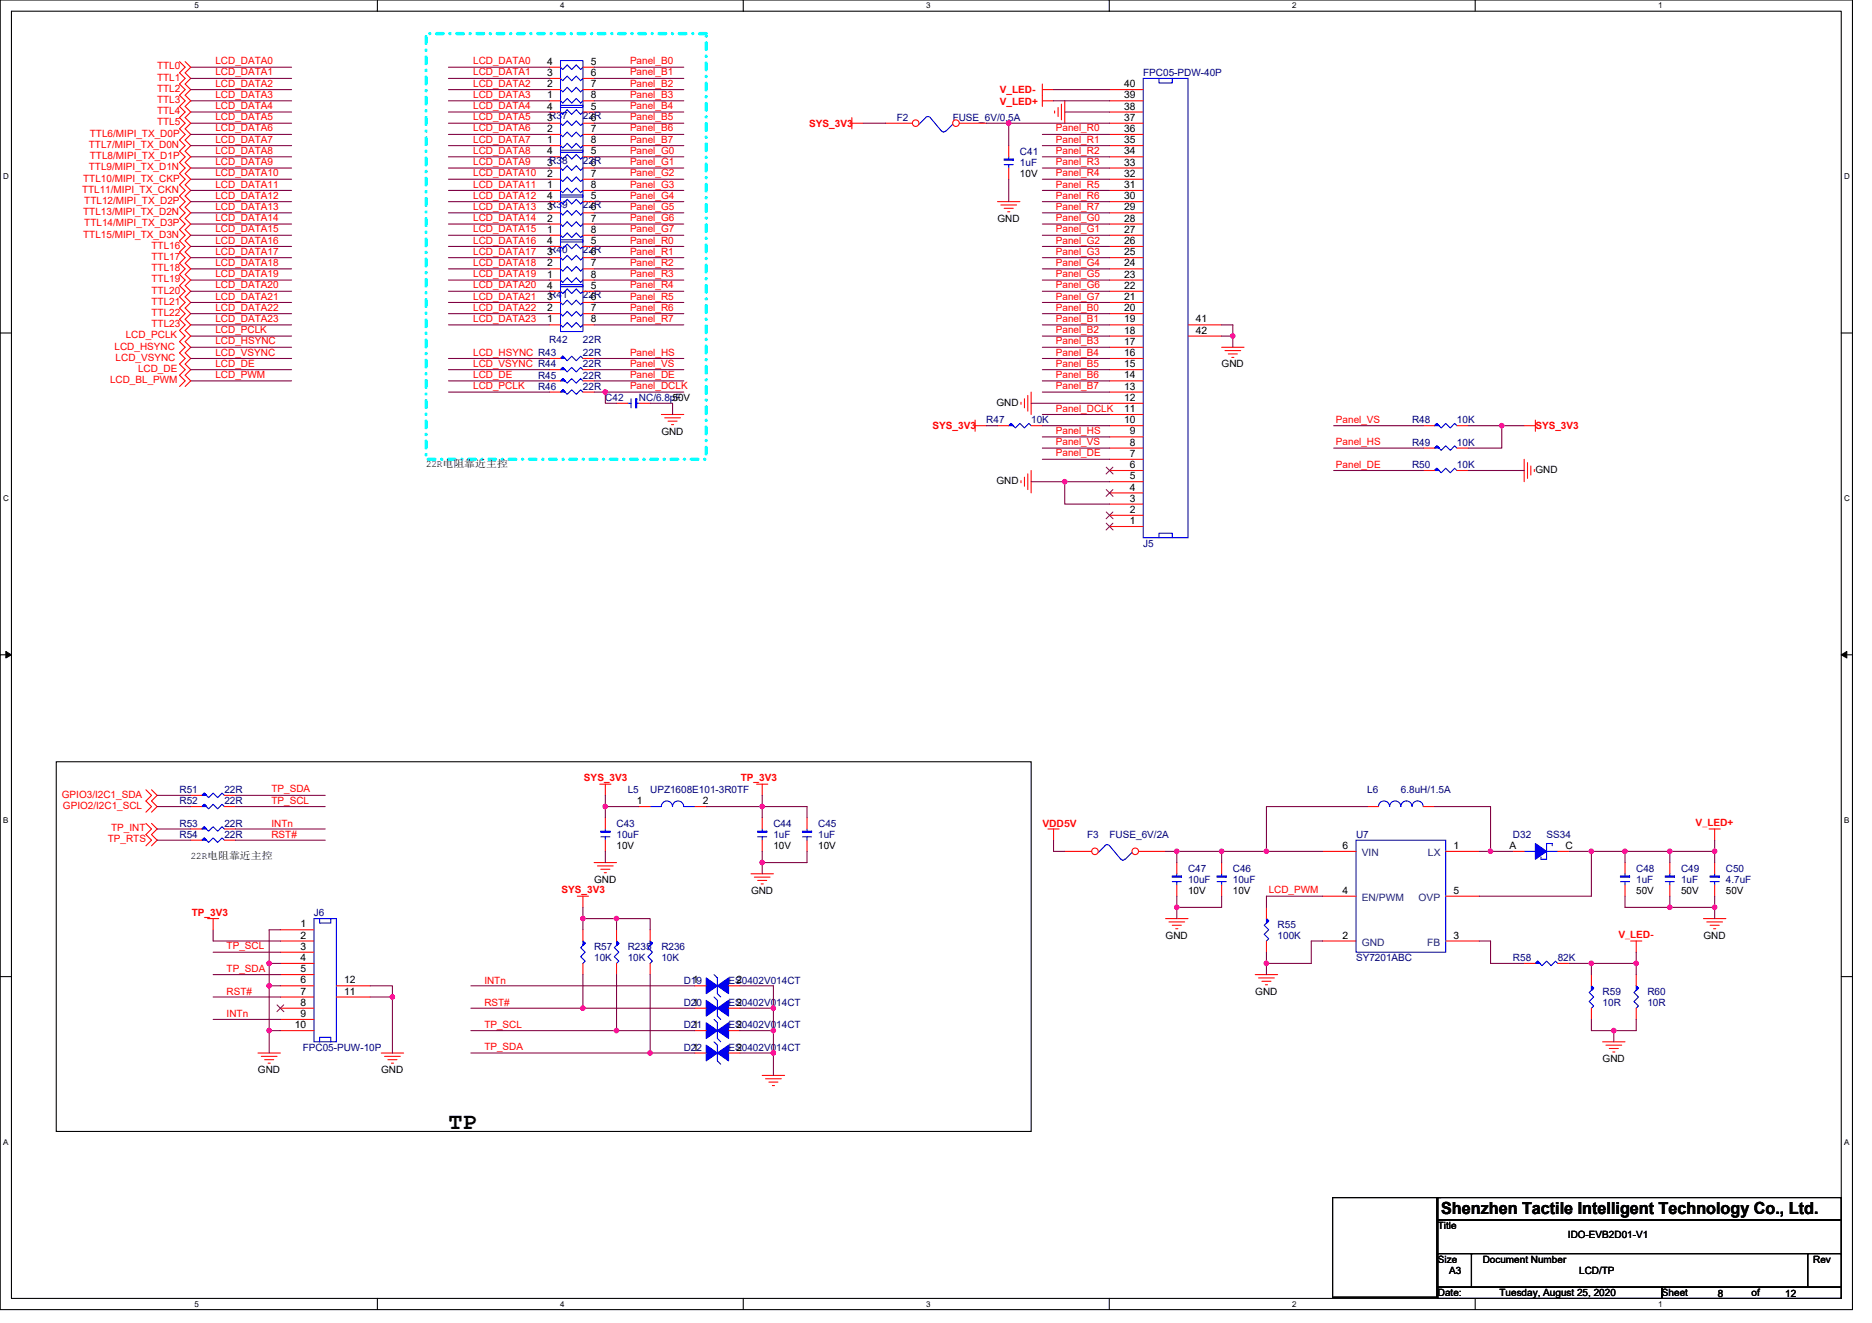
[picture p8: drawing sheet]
<svg xmlns="http://www.w3.org/2000/svg" width="297mm" height="210mm" viewBox="0 0 297 210" stroke-linecap="round" stroke-linejoin="round" font-family="sans-serif">
<path d="M0 0h293.9v207.9h-293.9zM1.8 1.8h290.4v204.3h-290.4z" fill="none" stroke="#000" stroke-width=".17"/>
<g fill="#fff">
<path d="M30.8 .2h.7v1.4h-.7z"/>
<path d="M30.8 206.3h.7v1.4h-.7z"/>
</g>
<path d="M59.9 0v1.8M59.9 206.1v1.8" fill="none" stroke="#000" stroke-width=".17"/>
<g fill="#fff">
<path d="M88.9 .2h.7v1.4h-.7z"/>
<path d="M88.9 206.3h.7v1.4h-.7z"/>
</g>
<path d="M117.9 0v1.8M117.9 206.1v1.8" fill="none" stroke="#000" stroke-width=".17"/>
<g fill="#fff">
<path d="M147 .2h.7v1.4h-.7z"/>
<path d="M147 206.3h.7v1.4h-.7z"/>
</g>
<path d="M176 0v1.8M176 206.1v1.8" fill="none" stroke="#000" stroke-width=".17"/>
<g fill="#fff">
<path d="M205 .2h.7v1.4h-.7z"/>
<path d="M205 206.3h.7v1.4h-.7z"/>
</g>
<path d="M234.1 0v1.8M234.1 206.1v1.8" fill="none" stroke="#000" stroke-width=".17"/>
<g fill="#fff">
<path d="M263.1 .2h.7v1.4h-.7z"/>
<path d="M263.1 206.3h.7v1.4h-.7z"/>
<path d="M.5 27.3h.9v1.4h-.9z"/>
<path d="M292.6 27.3h.9v1.4h-.9z"/>
<path d="M.5 78.4h.9v1.4h-.9z"/>
<path d="M292.6 78.4h.9v1.4h-.9z"/>
</g>
<path d="M0 52.9h1.8M292.2 52.9h1.7" fill="none" stroke="#000" stroke-width=".17"/>
<g fill="#fff">
<path d="M.5 129.5h.8v1.4h-.8z"/>
<path d="M292.6 129.5h.9v1.4h-.9z"/>
</g>
<path d="M0 103.9h1.8M292.2 103.9h1.7" fill="none" stroke="#000" stroke-width=".17"/>
<path d="M.9 103.4l.9 .5-.9 .5zM292.2 103.9l.8-.5v1z" fill="#000" stroke="#000" stroke-width=".16"/>
<g fill="#fff">
<path d="M.5 180.5h.8v1.4h-.8z"/>
<path d="M292.6 180.5h.9v1.4h-.9z"/>
</g>
<path d="M8.9 120.9h154.7v58.7h-154.7zM0 155h1.8M292.2 155h1.7M211.5 190.1h16.5v15.8h-16.5zM228.2 190.1h64v3.5h-64zM228.2 193.6h64v5.4h-64zM228.2 199h5.3v5.3h-5.3zM228.2 190.1h.5M233.5 199h53.3v5.3h-53.3zM286.8 199h5.4v5.3h-5.4zM228.2 204.3h35.5v1.8h-35.5zM263.7 204.3h28.5v1.8h-28.5z" fill="none" stroke="#000" stroke-width=".17"/>
<path d="M67.6 5.3h44.5v67.6h-44.5z" fill="none" stroke="#0ff" stroke-width=".53" stroke-dasharray="1.1 1.1 0 1.1"/>
<g fill="none" stroke="#f00" stroke-width=".17">
<path d="M28.5 9.8l.9 .9-.9 .9 .9 .8-.9 .9 .9 .9-.9 .9 .9 .9-.9 .9 .9 .9-.9 .9 .9 .9-.9 .8 .9 .9-.9 .9 .9 .9-.9 .9 .9 .9-.9 .9 .9 .9-.9 .9 .9 .8-.9 .9 .9 .9-.9 .9 .9 .9-.9 .9 .9 .9-.9 .9 .9 .9-.9 .8 .9 .9-.9 .9 .9 .9-.9 .9 .9 .9-.9 .9 .9 .9-.9 .9 .9 .8-.9 .9 .9 .9-.9 .9 .9 .9-.9 .9 .9 .9-.9 .9 .9 .9-.9 .9 .9 .8-.9 .9 .9 .9-.9 .9 .9 .9-.9 .9 .9 .9-.9 .9 .9 .9-.9 .8M29.4 9.8l.9 .9-.9 .9 .9 .8-.9 .9 .9 .9-.9 .9 .9 .9-.9 .9 .9 .9-.9 .9 .9 .9-.9 .8 .9 .9-.9 .9 .9 .9-.9 .9 .9 .9-.9 .9 .9 .9-.9 .9 .9 .8-.9 .9 .9 .9-.9 .9 .9 .9-.9 .9 .9 .9-.9 .9 .9 .9-.9 .8 .9 .9-.9 .9 .9 .9-.9 .9 .9 .9-.9 .9 .9 .9-.9 .9 .9 .8-.9 .9 .9 .9-.9 .9 .9 .9-.9 .9 .9 .9-.9 .9 .9 .9-.9 .9 .9 .8-.9 .9 .9 .9-.9 .9 .9 .9-.9 .9 .9 .9-.9 .9 .9 .9-.9 .8M135.2 19.6h1.7M135.2 18.7v1.7M165.4 14.2h1.8M165.4 13.3v3.6M165.4 16h1.8M167.3 17.6v.3M167.9 17.1v1.4M168.4 16.5v2.5M168.9 16v3.6M87.2 30.2h1.7"/>
<path d="M87.2 28.4h1.7M87.2 26.7h1.7M87.2 24.9h1.7M92.5 30.2h1.8M92.5 28.4h1.8M92.5 26.7h1.8M92.5 24.9h1.8M158.3 32h3.5M158.8 32.5h2.5M159.3 33.1h1.5M159.9 33.6h.3M193.8 55.1h3.6"/>
<path d="M194.4 55.6h2.5M194.9 56.2h1.4M195.4 56.7h.4M87.2 60.5h1.7M92.5 60.5h1.8M104.9 65.8h3.6M105.5 66.3h2.5M106 66.8h1.4M106.5 67.4h.4M154.7 67.6h1.8M154.7 66.7v1.8M162 76.3v.3"/>
<path d="M162 63.8v.4M162.6 75.7v1.5M162.6 63.3v1.4M163.1 75.2v2.5M163.1 62.8v2.5M163.6 74.7v3.5M163.6 62.2v3.6M241.8 67.6h1.8M241.8 72.9v3.6M242.4 73.4v2.5M242.9 74v1.4M243.5 74.5v.3"/>
<path d="M243.6 66.7v1.8M23.2 125.3l.8 .9-.8 .9 .8 .9-.8 .9M23.2 130.7l.8 .9-.8 .9 .8 .8-.8 .9M24 125.3l.9 .9-.9 .9 .9 .9-.9 .9M24 130.7l.9 .9-.9 .9 .9 .8-.9 .9M30.3 128h1.7M35.6 128h1.8M94.3 136.9h3.5M94.8 137.4h2.5M95.2 124.5h1.7M95.3 138h1.5M95.9 138.5h.3"/>
<path d="M96.1 124.5v1.7M119.2 138.7h3.5M119.7 139.2h2.5M120.1 124.5h1.7M120.2 139.7h1.5M120.9 124.5v1.7M128.1 129.8v1.8M128.1 133.3v1.8M166.3 131.6h1.8M167.2 131.6v1.7M209.8 135.1h5.4M217 128h1.7"/>
<path d="M225.8 128h1.8M229.4 135.1h5.3M271.2 131.6h1.8M272.1 131.6v1.7M32.9 145.8h1.8M33.8 145.8v1.8M91.6 142.2h1.8M92.5 142.2v1.8M103.2 147.6v1.8M103.2 152.9v1.8M120.8 140.3h.3M185 145.8h3.5"/>
<path d="M185.5 146.3h2.5M186 146.9h1.4M186.6 147.4h.3M199.2 154.7h3.5M199.7 155.2h2.5M200.2 155.7h1.5M200.8 156.3h.3M209.8 149.4h5.4M209.8 142.2h5.4M229.4 149.4h5.3M229.4 142.2h5.3M258.7 149.4h1.8"/>
<path d="M259.6 149.4v1.7M270.3 145.8h3.6M270.8 146.3h2.5M271.4 146.9h1.4M271.9 147.4h.3M40.9 167.1h3.6M41.5 167.7h2.5M42 168.2h1.4M42.5 168.7h.4M60.5 167.1h3.5M61 167.7h2.5M61.5 168.2h1.5"/>
<path d="M62.1 168.7h.3M110.3 160h1.8M115.6 160h1.8M120.9 170.7h3.6M121.5 171.2h2.5M122 171.7h1.4M122.6 172.3h.3M254.3 165.4h3.5M254.8 165.9h2.5M255.4 166.4h1.4M255.9 167h.3"/>
</g>
<g fill="none" stroke="#00f" stroke-width=".17">
<path d="M88.9 23.8h3.6v7.5h-3.6zM92.5 30.2l-.4 .4-.7-.7-.7 .7-.7-.7-.7 .7-.4-.4M92.5 28.4l-.4 .4-.7-.7-.7 .7-.7-.7-.7 .7-.4-.4M92.5 26.7l-.4 .3-.7-.7-.7 .7-.7-.7-.7 .7-.4-.3M92.5 24.9l-.4 .4-.7-.8-.7 .8-.7-.8-.7 .8-.4-.4M88.9 60.5l.4-.4 .7 .7 .7-.7 .7 .7 .7-.7 .4 .4M32 128l.4-.3 .7 .7 .7-.7 .7 .7 .7-.7 .4 .3M127.3 132.8h1.5M128.1 132.8v.5M128.1 131.6v.3M175.3 134.2a.51 .51 0 0 1 .7 0M175.3 134.2l-1 1.1"/>
<path d="M176.1 134.2l1.7 2.2M177.9 136.3a.36 .36 0 0 0 .6 0M179.6 135.3l-1 1.1M215.2 133.3h14.2v17.8h-14.2zM220.5 128a.88 .88 0 0 0-.9-.9 .88 .88 0 0 0-.9 .9M222.3 128a.88 .88 0 0 0-.9-.9 .88 .88 0 0 0-.9 .9M225.8 128a.89 .89 0 0 0-.9-.9 .89 .89 0 0 0-.9 .9 .88 .88 0 0 0-.8-.9 .88 .88 0 0 0-.9 .9M103.2 149.4l.3 .3-.7 .7 .7 .7-.7 .7 .7 .7-.3 .4M113.3 158.2l.5 .6v2.5l.6 .5"/>
</g>
<g fill="#00f" stroke="#00f" stroke-width=".17">
<path d="M127.3 131.9v.2h1.5v-.2z" fill-rule="evenodd"/>
<path d="M103.2 149.4l.3 .3-.3 .4 .3-.4-.3 .4z" fill-rule="evenodd"/>
<path d="M32.4 127.7l.4 .3h-.8l.4-.3 .4 .3z" fill-rule="evenodd"/>
<path d="M89.3 60.1l.4 .4h-.8l.4-.4 .4 .4z" fill-rule="evenodd"/>
<path d="M113.8 160l1.8-1.2v2.5z" fill-rule="evenodd"/>
<path d="M112.1 158.8l1.7 1.2-1.7 1.3z" fill-rule="evenodd"/>
</g>
<circle cx="173.7" cy="135.1" r=".52" fill="#fff" stroke="#f00" stroke-width=".17"/>
<path d="M168.9 135.1h4.3" fill="none" stroke="#f00" stroke-width=".17"/>
<circle cx="180.1" cy="135.1" r=".52" fill="#fff" stroke="#f00" stroke-width=".17"/>
<g fill="none" stroke="#f00" stroke-width=".17">
<path d="M87.2 37.3h1.7M87.2 35.6h1.7M87.2 33.8h1.7M87.2 32h1.7M92.5 37.3h1.8M92.5 35.6h1.8M92.5 33.8h1.8M92.5 32h1.8M160.1 23.1v1.8M160.1 26.7v1.7M87.2 62.2h1.7M92.5 62.2h1.8"/>
<path d="M225.8 71.1h1.8M231.2 71.1h1.8M30.3 131.6h1.7M35.6 131.6h1.8M96.1 129.8v1.8M96.1 133.3v1.8M180.7 135.1h4.3M44.5 147.6h5.3M44.5 149.4h5.3M44.5 151.1h5.3M44.5 152.9h5.3M44.5 154.7h5.3"/>
<path d="M44.5 156.5h5.3M44.5 158.2h5.3M53.4 158.2h5.3M53.4 156.5h5.3M252.5 154.7v1.8M259.6 154.7v1.8M44.5 160h5.3M44.5 161.8h5.3M44.5 163.6h5.3M110.3 163.6h1.8M115.6 163.6h1.8M252.5 160v1.8"/>
<path d="M259.6 160v1.8"/>
</g>
<g fill="none" stroke="#00f" stroke-width=".17">
<path d="M146.9 18.7l-1.1 1M147.6 18.6a.51 .51 0 0 0-.7 0M147.6 18.7l1.8 2.1M151.2 19.7l-1.1 1.1M88.9 30.9h3.6v7.5h-3.6zM92.5 37.3l-.4 .4-.7-.7-.7 .7-.7-.7-.7 .7-.4-.4M92.5 35.6l-.4 .3-.7-.7-.7 .7-.7-.7-.7 .7-.4-.3M92.5 33.8l-.4 .3-.7-.7-.7 .7-.7-.7-.7 .7-.4-.3M92.5 32l-.4 .4-.7-.8-.7 .8-.7-.8-.7 .8-.4-.4M149.4 20.8a.36 .36 0 0 0 .6 0M159.3 26.1h1.5M160.1 26.1v.6"/>
<path d="M160.1 24.9v.4M88.9 62.2l.4-.3 .7 .7 .7-.7 .7 .7 .7-.7 .4 .3M227.6 71.1l.4-.3 .7 .7 .7-.7 .7 .7 .7-.7 .4 .3M32 131.6l.4-.4 .7 .7 .7-.7 .7 .7 .7-.7 .4 .4M95.3 132.8h1.5M96.1 132.8v.5M96.1 131.6v.3M49.8 145.8h3.6v19.6h-3.6zM50.7 145.8v.7h1.8v-.7M252.5 156.5l.4 .3-.7 .7 .7 .7-.7 .8 .7 .7-.4 .3M259.6 156.5l.4 .3-.7 .7 .7 .7-.7 .8 .7 .7-.4 .3M50.7 165.4v-.8h1.8v.8"/>
<path d="M113.3 161.8l.5 .5v2.5l.6 .6"/>
</g>
<g fill="#00f" stroke="#00f" stroke-width=".17">
<path d="M252.5 156.5l.4 .3-.4 .4 .4-.4-.4 .4z" fill-rule="evenodd"/>
<path d="M159.3 25.3v.1h1.5v-.1z" fill-rule="evenodd"/>
<path d="M95.3 131.9v.2h1.5v-.2z" fill-rule="evenodd"/>
<path d="M113.8 163.6l1.8-1.3v2.5z" fill-rule="evenodd"/>
<path d="M112.1 162.3l1.7 1.3-1.7 1.2z" fill-rule="evenodd"/>
<path d="M259.6 156.5l.4 .3-.4 .4 .4-.4-.4 .4z" fill-rule="evenodd"/>
<path d="M89.3 61.9l.4 .3h-.8l.4-.3 .4 .3z" fill-rule="evenodd"/>
<path d="M32.4 131.2l.4 .4h-.8l.4-.4 .4 .4z" fill-rule="evenodd"/>
<path d="M228 70.8l.3 .3h-.7l.4-.3 .3 .3z" fill-rule="evenodd"/>
</g>
<path d="M44 159.5l1 1.1M45 159.5l-1.1 1.1" fill="none" stroke="#804000" stroke-width=".16"/>
<circle cx="145.3" cy="19.5" r=".52" fill="#fff" stroke="#f00" stroke-width=".17"/>
<path d="M140.5 19.6h4.3" fill="none" stroke="#f00" stroke-width=".17"/>
<circle cx="151.7" cy="19.5" r=".52" fill="#fff" stroke="#f00" stroke-width=".17"/>
<g fill="none" stroke="#f00" stroke-width=".17">
<path d="M87.2 16h1.7M87.2 14.2h1.7M87.2 12.4h1.7M87.2 10.7h1.7M87.2 19.6h1.7M87.2 17.8h1.7M92.5 16h1.8M92.5 14.2h1.8M92.5 12.4h1.8M92.5 10.7h1.8M92.5 19.6h1.8M92.5 17.8h1.8"/>
<path d="M152.2 19.6h4.3M176.1 19.6h5.3M176.1 17.8h5.3M176.1 16h5.3M176.1 14.2h5.3M87.2 39.1h1.7M87.2 23.1h1.7M87.2 21.3h1.7M92.5 39.1h1.8M92.5 23.1h1.8M92.5 21.3h1.8M176.1 39.1h5.3"/>
<path d="M176.1 37.3h5.3M176.1 35.6h5.3M176.1 33.8h5.3M176.1 32h5.3M176.1 30.2h5.3M176.1 28.4h5.3M176.1 26.7h5.3M176.1 24.9h5.3M176.1 23.1h5.3M176.1 21.3h5.3M87.2 44.4h1.7M87.2 42.7h1.7"/>
<path d="M87.2 40.9h1.7M87.2 56.9h1.7M87.2 51.6h1.7M87.2 49.8h1.7M87.2 48h1.7M87.2 46.2h1.7M87.2 58.7h1.7M92.5 56.9h1.8M92.5 58.7h1.8M92.5 44.4h1.8M92.5 42.7h1.8M92.5 40.9h1.8"/>
<path d="M92.5 51.6h1.8M92.5 49.8h1.8M92.5 48h1.8M92.5 46.2h1.8M176.1 58.7h5.3M176.1 56.9h5.3M176.1 55.1h5.3M176.1 53.3h5.3M176.1 51.6h5.3M176.1 49.8h5.3M176.1 48h5.3M176.1 46.2h5.3"/>
<path d="M176.1 44.4h5.3M176.1 42.7h5.3M176.1 40.9h5.3M188.5 51.6h5.3M188.5 53.3h5.3M97.8 64h1.8M101.4 64h1.8M158.3 67.6h1.8M163.6 67.6h1.8M176.1 78.2h5.3M176.1 76.5h5.3M176.1 74.7h5.3"/>
<path d="M176.1 72.9h5.3M176.1 71.1h5.3M176.1 69.3h5.3M176.1 67.6h5.3M176.1 65.8h5.3M176.1 64h5.3M176.1 62.2h5.3M176.1 60.5h5.3M225.8 67.6h1.8M225.8 74.7h1.8M231.2 67.6h1.8M231.2 74.7h1.8"/>
<path d="M176.1 83.6h5.3M176.1 81.8h5.3M176.1 80h5.3M30.3 133.3h1.7M30.3 126.2h1.7M35.6 133.3h1.8M35.6 126.2h1.8M101.4 128h1.8M110.3 128h1.8M120.9 129.8v1.8M120.9 133.3v1.8M186.7 136.9v1.8"/>
<path d="M193.8 136.9v1.8M240.1 135.1h1.7M247.2 135.1h1.8M257.8 136.9v1.8M265 136.9v1.8M272.1 136.9v1.8M92.5 147.6v1.8M92.5 152.9v1.8M97.8 147.6v1.8M97.8 152.9v1.8M110.3 156.5h1.8M115.6 156.5h1.8"/>
<path d="M186.7 140.5v1.7M193.8 140.5v1.7M201 144v1.8M201 149.4v1.7M241.8 152.9h1.8M247.2 152.9h1.8M257.8 140.5v1.7M265 140.5v1.7M272.1 140.5v1.7M110.3 167.1h1.8M115.6 167.1h1.8"/>
</g>
<g fill="none" stroke="#00f" stroke-width=".17">
<path d="M88.9 9.6h3.6v7.5h-3.6zM88.9 16.7h3.6v7.5h-3.6zM92.5 16l-.4 .4-.7-.8-.7 .8-.7-.8-.7 .8-.4-.4M92.5 14.2l-.4 .4-.7-.7-.7 .7-.7-.7-.7 .7-.4-.4M92.5 12.4l-.4 .4-.7-.7-.7 .7-.7-.7-.7 .7-.4-.4M92.5 10.7l-.4 .3-.7-.7-.7 .7-.7-.7-.7 .7-.4-.3M92.5 19.6l-.4 .3-.7-.7-.7 .7-.7-.7-.7 .7-.4-.3M92.5 17.8l-.4 .3-.7-.7-.7 .7-.7-.7-.7 .7-.4-.3M181.4 12.4h7.1v72.9h-7.1zM183.9 12.4v.8h2.1v-.8M88.9 38.1h3.6v7.4h-3.6zM92.5 39.1l-.4 .4-.7-.7-.7 .7-.7-.7-.7 .7-.4-.4"/>
<path d="M92.5 23.1l-.4 .4-.7-.7-.7 .7-.7-.7-.7 .7-.4-.4M92.5 21.3l-.4 .4-.7-.7-.7 .7-.7-.7-.7 .7-.4-.4M88.9 51.6l.4 .3 .7-.7 .7 .7 .7-.7 .7 .7 .4-.3M88.9 49.8l.4 .3 .7-.7 .7 .7 .7-.7 .7 .7 .4-.3M88.9 48l.4 .4 .7-.8 .7 .8 .7-.8 .7 .8 .4-.4M88.9 46.2l.4 .4 .7-.7 .7 .7 .7-.7 .7 .7 .4-.4M88.9 45.2h3.6v7.4h-3.6zM88.9 56.9l.4-.4 .7 .8 .7-.8 .7 .8 .7-.8 .4 .4M88.9 58.7l.4-.4 .7 .7 .7-.7 .7 .7 .7-.7 .4 .4M92.5 44.4l-.4 .4-.7-.7-.7 .7-.7-.7-.7 .7-.4-.4M92.5 42.7l-.4 .3-.7-.7-.7 .7-.7-.7-.7 .7-.4-.3M92.5 40.9l-.4 .4-.7-.8-.7 .8-.7-.8-.7 .8-.4-.4"/>
<path d="M99.6 64h.5M100.1 63.3v1.4M101 64h.4M160.1 67.6l.3-.4 .7 .7 .7-.7 .8 .7 .7-.7 .3 .4M227.6 67.6l.4-.4 .7 .7 .7-.7 .7 .7 .7-.7 .4 .4M227.6 74.7l.4-.4 .7 .7 .7-.7 .7 .7 .7-.7 .4 .4M183.9 85.3v-.7h2.1v.7M32 133.3l.4-.3 .7 .7 .7-.7 .7 .7 .7-.7 .4 .3M32 126.2l.4-.3 .7 .7 .7-.7 .7 .7 .7-.7 .4 .3M103.2 128h1.7a.89 .89 0 0 1 .9-.9 .89 .89 0 0 1 .9 .9 .88 .88 0 0 1 .9-.9 .88 .88 0 0 1 .9 .9h1.8M120.2 132.8h1.5M120.9 132.8v.5"/>
<path d="M120.9 131.6v.3M186 139.9h1.4M186.7 139.9v.6M186.7 138.7v.3M193.1 139.9h1.5M193.8 139.9v.6M193.8 138.7v.3M241.8 135.1h1.8M245.4 135.1h1.8M246.3 134.2v-.3h-.9v2.5h-.9v-.4M257.1 139.9h1.5M257.8 139.9v.6"/>
<path d="M257.8 138.7v.3M264.2 139.9h1.5M265 139.9v.6M265 138.7v.3M271.4 139.9h1.4M272.1 139.9v.6M272.1 138.7v.3M92.5 149.4l.4 .3-.8 .7 .8 .7-.8 .7 .8 .7-.4 .4M97.8 149.4l.4 .3-.7 .7 .7 .7-.7 .7 .7 .7-.4 .4M113.3 154.7l.5 .5v2.5l.6 .5M201 145.8l.3 .4-.7 .7 .7 .7-.7 .7 .7 .7-.3 .4M243.6 152.9l.4-.4 .7 .8 .7-.8 .7 .8 .7-.8 .4 .4"/>
<path d="M113.3 165.4l.5 .5v2.5l.6 .5"/>
</g>
<g fill="#00f" stroke="#00f" stroke-width=".17">
<path d="M186 139v.2h1.4v-.2z" fill-rule="evenodd"/>
<path d="M244 152.5l.3 .4h-.7l.4-.4 .3 .4z" fill-rule="evenodd"/>
<path d="M113.8 167.1l1.8-1.2v2.5z" fill-rule="evenodd"/>
<path d="M112.1 165.9l1.7 1.2-1.7 1.3z" fill-rule="evenodd"/>
<path d="M243.6 133.9l1.8 1.2-1.8 1.3z" fill-rule="evenodd"/>
<path d="M160.4 67.2l.4 .4h-.7l.3-.4 .4 .4z" fill-rule="evenodd"/>
<path d="M120.2 131.9v.2h1.5v-.2z" fill-rule="evenodd"/>
<path d="M89.3 56.5l.4 .4h-.8l.4-.4 .4 .4z" fill-rule="evenodd"/>
<path d="M257.1 139v.2h1.5v-.2z" fill-rule="evenodd"/>
<path d="M32.4 133l.4 .3h-.8l.4-.3 .4 .3z" fill-rule="evenodd"/>
<path d="M228 67.2l.3 .4h-.7l.4-.4 .3 .4z" fill-rule="evenodd"/>
<path d="M92.5 149.4l.4 .3-.4 .4 .4-.4-.4 .4z" fill-rule="evenodd"/>
<path d="M228 74.3l.3 .4h-.7l.4-.4 .3 .4z" fill-rule="evenodd"/>
<path d="M100.9 63.3v1.4h.1v-1.4z" fill-rule="evenodd"/>
<path d="M97.8 149.4l.4 .3-.4 .4 .4-.4-.4 .4z" fill-rule="evenodd"/>
<path d="M193.1 139v.2h1.5v-.2z" fill-rule="evenodd"/>
<path d="M201 145.8l.3 .4-.3 .3 .3-.3-.3 .3z" fill-rule="evenodd"/>
<path d="M264.2 139v.2h1.5v-.2z" fill-rule="evenodd"/>
<path d="M32.4 125.9l.4 .3h-.8l.4-.3 .4 .3z" fill-rule="evenodd"/>
<path d="M89.3 58.3l.4 .4h-.8l.4-.4 .4 .4z" fill-rule="evenodd"/>
<path d="M113.8 156.5l1.8-1.3v2.5z" fill-rule="evenodd"/>
<path d="M112.1 155.2l1.7 1.3-1.7 1.2z" fill-rule="evenodd"/>
<path d="M271.4 139v.2h1.4v-.2z" fill-rule="evenodd"/>
</g>
<path d="M175.5 77.7l1.1 1.1M175.5 74.1l1.1 1.1M176.6 77.7l-1.1 1.1M176.6 74.1l-1.1 1.1M175.5 83l1.1 1.1M175.5 81.3l1.1 1M176.6 83l-1.1 1.1M176.6 81.3l-1.1 1" fill="none" stroke="#804000" stroke-width=".16"/>
<g fill="none" stroke="#800040" stroke-width=".17">
<path d="M30.3 10.7h16M30.3 12.4h16M30.3 14.2h16M30.3 16h16M30.3 17.8h16M30.3 19.6h16M71.2 10.7h16M71.2 12.4h16M71.2 14.2h16M71.2 16h16M71.2 17.8h16M71.2 19.6h16"/>
<path d="M94.3 17.8h14.2M94.3 16h14.2M94.3 14.2h14.2M94.3 19.6h14.2M94.3 10.7h14.2M94.3 12.4h14.2M136.9 19.6h3.6M156.5 19.6h3.6M160.1 19.6h16M160.1 19.6v3.5M167.2 14.2h8.9M167.2 16h8.9"/>
<path d="M168.9 17.8h7.2M30.3 21.3h16M30.3 23.1h16M30.3 24.9h16M30.3 26.7h16M30.3 28.4h16M30.3 30.2h16M30.3 32h16M30.3 33.8h16M30.3 35.6h16M30.3 37.3h16M30.3 39.1h16"/>
<path d="M71.2 21.3h16M71.2 23.1h16M71.2 24.9h16M71.2 26.7h16M71.2 28.4h16M71.2 30.2h16M71.2 32h16M71.2 33.8h16M71.2 35.6h16M71.2 37.3h16M71.2 39.1h16M94.3 28.4h14.2"/>
<path d="M94.3 33.8h14.2M94.3 32h14.2M94.3 30.2h14.2M94.3 21.3h14.2M94.3 26.7h14.2M94.3 24.9h14.2M94.3 23.1h14.2M94.3 35.6h14.2M94.3 37.3h14.2M94.3 39.1h14.2M160.1 28.4v3.6M165.4 26.7h10.7"/>
<path d="M165.4 24.9h10.7M165.4 39.1h10.7M165.4 30.2h10.7M165.4 37.3h10.7M165.4 35.6h10.7M165.4 33.8h10.7M165.4 32h10.7M165.4 23.1h10.7M165.4 21.3h10.7M165.4 28.4h10.7M30.3 53.3h16M30.3 55.1h16"/>
<path d="M30.3 56.9h16M30.3 58.7h16M30.3 40.9h16M30.3 42.7h16M30.3 44.4h16M30.3 46.2h16M30.3 48h16M30.3 49.8h16M30.3 51.6h16M71.2 40.9h16M71.2 42.7h16M71.2 44.4h16"/>
<path d="M71.2 46.2h16M71.2 48h16M71.2 49.8h16M71.2 51.6h16M71.2 56.9h16M71.2 58.7h16M94.3 46.2h14.2M94.3 44.4h14.2M94.3 42.7h14.2M94.3 48h14.2M94.3 51.6h14.2M94.3 49.8h14.2"/>
<path d="M94.3 40.9h14.2M94.3 56.9h14.2M94.3 58.7h14.2M165.4 44.4h10.7M165.4 42.7h10.7M165.4 40.9h10.7M165.4 56.9h10.7M165.4 55.1h10.7M165.4 53.3h10.7M165.4 58.7h10.7M165.4 49.8h10.7M165.4 51.6h10.7"/>
<path d="M165.4 46.2h10.7M165.4 48h10.7M193.8 51.6h1.8v1.7M193.8 53.3h1.8M195.6 53.3v1.8M30.3 60.5h16M71.2 62.2h16M71.2 60.5h16M94.3 62.2h1.8M94.3 60.5h14.2M103.2 64h3.5v1.8M108.5 62.2h-12.4v1.8h1.7"/>
<path d="M156.5 67.6h1.8M163.6 64h12.5M163.6 76.5h5.3M165.4 67.6h10.7M165.4 60.5h10.7M165.4 62.2h10.7M165.4 69.3h10.7M165.4 65.8h10.7M165.4 72.9h10.7M165.4 71.1h10.7M168.9 76.5v3.5h7.2M168.9 76.5h7.2"/>
<path d="M211.6 74.7h14.2M211.6 67.6h14.2M211.6 71.1h14.2M233 67.6h5.3M233 74.7h8.8M238.3 67.6v3.5h-5.3M238.3 67.6h3.5M24.9 133.3h5.4M24.9 131.6h5.4M24.9 128h5.4M24.9 126.2h5.4M37.4 131.6h14.2"/>
<path d="M37.4 133.3h14.2M37.4 128h14.2M37.4 126.2h14.2M96.1 128h5.3M96.1 128v1.8M96.1 135.1v1.8M96.1 126.2v1.8M112.1 128h8.8M120.9 136.9v1.8M120.9 128v1.8M120.9 135.1v1.8M120.9 126.2v1.8"/>
<path d="M120.9 128h7.2v1.8M128.1 135.1v1.8h-7.2M167.2 133.4v1.7h1.7M185 135.1h1.7M186.7 135.1h14.3M186.7 135.1v1.8M193.8 135.1v1.8M201 135.1h8.8M217 128h-16v7.1M227.6 128h8.9v7.1M234.7 135.1h1.8M236.5 135.1h3.6"/>
<path d="M249 135.1h3.5v7.1h-17.8M252.5 135.1h5.3M257.8 135.1h7.2M257.8 135.1v1.8M265 135.1h7.1M265 135.1v1.8M272.1 133.4v1.7M272.1 135.1v1.8M33.8 151.1h10.7M33.8 154.7h10.7M33.8 158.2h10.7M33.8 147.6v1.8h10.7"/>
<path d="M42.7 152.9v3.6M42.7 156.5v7.1M42.7 152.9h1.8M42.7 156.5h1.8M44.5 147.6h-1.8v5.3M58.7 156.5h3.6v1.7M58.7 158.2h3.6v8.9M74.7 156.5h35.6M92.5 144v1.8M92.5 145.8h5.3v1.8M92.5 154.7v5.3M92.5 145.8v1.8"/>
<path d="M97.8 145.8h5.4v1.8M97.8 154.7v8.9h12.5M103.2 154.7v12.4h7.1M117.4 156.5h5.3v3.5M186.7 142.2v1.8M186.7 144v1.8M193.8 142.2v1.8h-7.1M201 151.1v1.8M201 152.9v1.8M209.8 142.2h-8.8v1.8M209.8 149.4h-1.7v3.5h-7.1M234.7 149.4h1.8v3.5h5.3"/>
<path d="M249 152.9h3.5M252.5 152.9h7.1M252.5 152.9v1.8M257.8 142.2v1.8h7.2M259.6 151.1v1.8M259.6 152.9v1.8M265 144h7.1M265 142.2v1.8M272.1 144v1.8M272.1 142.2v1.8M33.8 161.8h10.7M42.7 163.6v3.5"/>
<path d="M42.7 163.6h1.8M74.7 163.6h23.1M74.7 167.1h28.5M74.7 160h17.8M92.5 160h17.8M117.4 163.6h5.3M117.4 167.1h5.3M117.4 160h5.3M122.7 160v7.1M122.7 167.1v3.6M252.5 161.8v1.8h3.6M256.1 163.6v1.8"/>
<path d="M259.6 161.8v1.8h-3.5"/>
</g>
<g fill="#f0f" stroke="#f0f" stroke-width=".17">
<circle cx="160" cy="19.5" r=".35"/>
<circle cx="195.6" cy="53.3" r=".35"/>
<circle cx="96" cy="62.2" r=".35"/>
<circle cx="168.9" cy="76.4" r=".35"/>
<circle cx="238.3" cy="67.6" r=".35"/>
<circle cx="193.8" cy="135.1" r=".35"/>
<circle cx="200.9" cy="152.9" r=".35"/>
<circle cx="186.7" cy="144" r=".35"/>
<circle cx="186.7" cy="135.1" r=".35"/>
<circle cx="236.5" cy="135.1" r=".35"/>
<circle cx="200.9" cy="135.1" r=".35"/>
<circle cx="252.5" cy="135.1" r=".35"/>
<circle cx="272.1" cy="135.1" r=".35"/>
<circle cx="264.9" cy="135.1" r=".35"/>
<circle cx="257.8" cy="135.1" r=".35"/>
<circle cx="264.9" cy="144" r=".35"/>
<circle cx="272.1" cy="144" r=".35"/>
<circle cx="259.6" cy="152.9" r=".35"/>
<circle cx="252.5" cy="152.9" r=".35"/>
<circle cx="256.1" cy="163.6" r=".35"/>
<circle cx="96" cy="128" r=".35"/>
<circle cx="42.7" cy="152.9" r=".35"/>
<circle cx="42.7" cy="163.6" r=".35"/>
<circle cx="42.7" cy="156.5" r=".35"/>
<circle cx="120.9" cy="136.9" r=".35"/>
<circle cx="120.9" cy="128" r=".35"/>
<circle cx="97.8" cy="163.6" r=".35"/>
<circle cx="103.2" cy="167.1" r=".35"/>
<circle cx="122.7" cy="160" r=".35"/>
<circle cx="122.7" cy="163.6" r=".35"/>
<circle cx="92.5" cy="160" r=".35"/>
<circle cx="122.7" cy="167.1" r=".35"/>
<circle cx="62.3" cy="158.2" r=".35"/>
<circle cx="92.5" cy="145.8" r=".35"/>
<circle cx="97.8" cy="145.8" r=".35"/>
</g>
<text font-size="3.7" x="71.2" y="179.2">TP</text>
<text font-size="2.6" x="228.7" y="192.7">Shenzhen Tactile Intelligent Technology Co., Ltd.</text>
<g font-size="1.6" fill="#f00">
<text x="24.9" y="11">TTL0</text>
<text x="34.2" y="10.2">LCD_DATA0</text>
<text x="34.2" y="12">LCD_DATA1</text>
<text x="75.1" y="10.2">LCD_DATA0</text>
<text x="75.1" y="12">LCD_DATA1</text>
<text x="100" y="10.2">Panel_B0</text>
<text x="100" y="12">Panel_B1</text>
<text x="24.9" y="12.8">TTL1</text>
<text x="24.9" y="14.6">TTL2</text>
<text x="24.9" y="16.4">TTL3</text>
<text x="34.2" y="13.8">LCD_DATA2</text>
<text x="34.2" y="15.5">LCD_DATA3</text>
<text x="34.2" y="17.3">LCD_DATA4</text>
<text x="75.1" y="13.8">LCD_DATA2</text>
<text x="75.1" y="15.5">LCD_DATA3</text>
<text x="75.1" y="17.3">LCD_DATA4</text>
<text x="100" y="17.3">Panel_B4</text>
<text x="100" y="15.5">Panel_B3</text>
<text x="100" y="13.8">Panel_B2</text>
<text x="158.6" y="14.8">V_LED-</text>
<text x="158.6" y="16.6">V_LED+</text>
<text x="14.1" y="23.5">TTL7/MIPI_TX_D0N</text>
<text x="14.3" y="21.7">TTL6/MIPI_TX_D0P</text>
<text x="24.9" y="18.1">TTL4</text>
<text x="24.9" y="19.9">TTL5</text>
<text x="34.2" y="19.1">LCD_DATA5</text>
<text x="34.2" y="20.9">LCD_DATA6</text>
<text x="34.2" y="22.6">LCD_DATA7</text>
<text x="75.1" y="19.1">LCD_DATA5</text>
<text x="75.1" y="20.9">LCD_DATA6</text>
<text x="75.1" y="22.6">LCD_DATA7</text>
<text x="100" y="20.9">Panel_B6</text>
<text x="100" y="19.1">Panel_B5</text>
<text x="100" y="22.6">Panel_B7</text>
<text x="128.4" y="20.2">SYS_3V3</text>
<text x="167.5" y="22.6">Panel_R1</text>
<text x="167.5" y="20.9">Panel_R0</text>
<text x="13.2" y="28.8">TTL10/MIPI_TX_CKP</text>
<text x="14.1" y="27">TTL9/MIPI_TX_D1N</text>
<text x="14.3" y="25.3">TTL8/MIPI_TX_D1P</text>
<text x="34.2" y="24.4">LCD_DATA8</text>
<text x="34.2" y="26.2">LCD_DATA9</text>
<text x="34.2" y="28">LCD_DATA10</text>
<text x="34.2" y="29.8">LCD_DATA11</text>
<text x="75.1" y="24.4">LCD_DATA8</text>
<text x="75.1" y="26.2">LCD_DATA9</text>
<text x="75.1" y="28">LCD_DATA10</text>
<text x="75.1" y="29.8">LCD_DATA11</text>
<text x="100" y="28">Panel_G2</text>
<text x="100" y="29.8">Panel_G3</text>
<text x="100" y="26.2">Panel_G1</text>
<text x="100" y="24.4">Panel_G0</text>
<text x="167.5" y="28">Panel_R4</text>
<text x="167.5" y="26.2">Panel_R3</text>
<text x="167.5" y="24.4">Panel_R2</text>
<text x="167.5" y="29.8">Panel_R5</text>
<text x="13" y="30.6">TTL11/MIPI_TX_CKN</text>
<text x="13.2" y="34.1">TTL13/MIPI_TX_D2N</text>
<text x="13.4" y="35.9">TTL14/MIPI_TX_D3P</text>
<text x="13.4" y="32.4">TTL12/MIPI_TX_D2P</text>
<text x="34.2" y="31.5">LCD_DATA12</text>
<text x="34.2" y="33.3">LCD_DATA13</text>
<text x="34.2" y="35.1">LCD_DATA14</text>
<text x="75.1" y="31.5">LCD_DATA12</text>
<text x="75.1" y="33.3">LCD_DATA13</text>
<text x="75.1" y="35.1">LCD_DATA14</text>
<text x="100" y="33.3">Panel_G5</text>
<text x="100" y="31.5">Panel_G4</text>
<text x="100" y="35.1">Panel_G6</text>
<text x="167.5" y="35.1">Panel_G0</text>
<text x="167.5" y="33.3">Panel_R7</text>
<text x="167.5" y="31.5">Panel_R6</text>
<text x="13.2" y="37.7">TTL15/MIPI_TX_D3N</text>
<text x="24" y="41.3">TTL17</text>
<text x="24" y="39.5">TTL16</text>
<text x="34.2" y="36.9">LCD_DATA15</text>
<text x="34.2" y="38.7">LCD_DATA16</text>
<text x="34.2" y="40.4">LCD_DATA17</text>
<text x="75.1" y="36.9">LCD_DATA15</text>
<text x="75.1" y="38.7">LCD_DATA16</text>
<text x="75.1" y="40.4">LCD_DATA17</text>
<text x="100" y="40.4">Panel_R1</text>
<text x="100" y="36.9">Panel_G7</text>
<text x="100" y="38.7">Panel_R0</text>
<text x="167.5" y="38.7">Panel_G2</text>
<text x="167.5" y="40.4">Panel_G3</text>
<text x="167.5" y="36.9">Panel_G1</text>
<text x="24" y="46.6">TTL20</text>
<text x="24" y="44.8">TTL19</text>
<text x="24" y="43">TTL18</text>
<text x="34.2" y="42.2">LCD_DATA18</text>
<text x="34.2" y="44">LCD_DATA19</text>
<text x="34.2" y="45.8">LCD_DATA20</text>
<text x="34.2" y="47.5">LCD_DATA21</text>
<text x="75.1" y="42.2">LCD_DATA18</text>
<text x="75.1" y="44">LCD_DATA19</text>
<text x="75.1" y="45.8">LCD_DATA20</text>
<text x="75.1" y="47.5">LCD_DATA21</text>
<text x="100" y="45.8">Panel_R4</text>
<text x="100" y="44">Panel_R3</text>
<text x="100" y="42.2">Panel_R2</text>
<text x="100" y="47.5">Panel_R5</text>
<text x="167.5" y="44">Panel_G5</text>
<text x="167.5" y="42.2">Panel_G4</text>
<text x="167.5" y="45.8">Panel_G6</text>
<text x="167.5" y="47.5">Panel_G7</text>
<text x="20" y="53.7">LCD_PCLK</text>
<text x="24" y="51.9">TTL23</text>
<text x="24" y="50.1">TTL22</text>
<text x="24" y="48.4">TTL21</text>
<text x="34.2" y="52.9">LCD_PCLK</text>
<text x="34.2" y="49.3">LCD_DATA22</text>
<text x="34.2" y="51.1">LCD_DATA23</text>
<text x="75.1" y="49.3">LCD_DATA22</text>
<text x="75.1" y="51.1">LCD_DATA23</text>
<text x="100" y="51.1">Panel_R7</text>
<text x="100" y="49.3">Panel_R6</text>
<text x="167.5" y="52.9">Panel_B2</text>
<text x="167.5" y="49.3">Panel_B0</text>
<text x="167.5" y="51.1">Panel_B1</text>
<text x="18.2" y="55.5">LCD_HSYNC</text>
<text x="18.3" y="57.3">LCD_VSYNC</text>
<text x="21.9" y="59">LCD_DE</text>
<text x="34.2" y="60">LCD_PWM</text>
<text x="34.2" y="54.7">LCD_HSYNC</text>
<text x="34.2" y="56.4">LCD_VSYNC</text>
<text x="34.2" y="58.2">LCD_DE</text>
<text x="75.1" y="56.4">LCD_HSYNC R43</text>
<text x="75.1" y="58.2">LCD_VSYNC R44</text>
<text x="75.1" y="60">LCD_DE</text>
<text x="100" y="56.4">Panel_HS</text>
<text x="100" y="60">Panel_DE</text>
<text x="100" y="58.2">Panel_VS</text>
<text x="167.5" y="56.4">Panel_B4</text>
<text x="167.5" y="54.7">Panel_B3</text>
<text x="167.5" y="60">Panel_B6</text>
<text x="167.5" y="58.2">Panel_B5</text>
<text x="17.5" y="60.8">LCD_BL_PWM</text>
<text x="75.1" y="61.8">LCD_PCLK</text>
<text x="100" y="61.8">Panel_DCLK</text>
<text x="167.5" y="61.8">Panel_B7</text>
<text x="167.5" y="65.3">Panel_DCLK</text>
<text x="148" y="68.2">SYS_3V3</text>
<text x="167.5" y="68.9">Panel_HS</text>
<text x="167.5" y="70.7">Panel_VS</text>
<text x="212" y="67.1">Panel_VS</text>
<text x="212" y="70.7">Panel_HS</text>
<text x="243.6" y="68.2">SYS_3V3</text>
<text x="167.5" y="72.4">Panel_DE</text>
<text x="212" y="74.2">Panel_DE</text>
<text x="43.1" y="125.8">TP_SDA</text>
<text x="92.7" y="124">SYS_3V3</text>
<text x="117.6" y="124">TP_3V3</text>
<text x="9.8" y="126.6">GPIO3/I2C1_SDA</text>
<text x="10" y="128.4">GPIO2/I2C1_SCL</text>
<text x="17.6" y="131.9">TP_INT</text>
<text x="43.1" y="131.2">INTn</text>
<text x="43.1" y="127.6">TP_SCL</text>
<text x="165.4" y="131.3">VDD5V</text>
<text x="269" y="131.1">V_LED+</text>
<text x="17.1" y="133.7">TP_RTS</text>
<text x="43.1" y="133">RST#</text>
<text x="89.1" y="141.8">SYS_3V3</text>
<text x="201.3" y="141.8">LCD_PWM</text>
<text x="30.4" y="145.3">TP_3V3</text>
<text x="256.8" y="148.9">V_LED-</text>
<text x="36" y="150.7">TP_SCL</text>
<text x="36" y="154.2">TP_SDA</text>
<text x="36" y="161.4">INTn</text>
<text x="36" y="157.9">RST#</text>
<text x="76.9" y="159.7">RST#</text>
<text x="76.9" y="156.1">INTn</text>
<text x="76.9" y="163.1">TP_SCL</text>
<text x="76.9" y="166.7">TP_SDA</text>
</g>
<g font-size="1.6">
<text x="86.8" y="10.3">4</text>
<text x="93.7" y="10.3">5</text>
<text x="86.8" y="15.6">1</text>
<text x="86.8" y="13.8">2</text>
<text x="86.8" y="12.1">3</text>
<text x="86.8" y="17.4">4</text>
<text x="93.7" y="15.6">8</text>
<text x="93.7" y="13.8">7</text>
<text x="93.7" y="12.1">6</text>
<text x="93.7" y="17.4">5</text>
<text x="178.4" y="17.4">38</text>
<text x="178.4" y="15.6">39</text>
<text x="178.4" y="13.8">40</text>
<text x="86.8" y="22.7">1</text>
<text x="86.8" y="21">2</text>
<text x="86.8" y="19.2">3R37</text>
<text x="93.7" y="22.7">8</text>
<text x="93.7" y="21">7</text>
<text x="93.7" y="19.2">6</text>
<text x="178.4" y="22.7">35</text>
<text x="178.4" y="21">36</text>
<text x="178.4" y="19.2">37</text>
<text x="86.8" y="29.8">1</text>
<text x="86.8" y="28.1">2</text>
<text x="86.8" y="26.3">3R38</text>
<text x="86.8" y="24.5">4</text>
<text x="93.7" y="29.8">8</text>
<text x="93.7" y="28.1">7</text>
<text x="93.7" y="26.3">6</text>
<text x="93.7" y="24.5">5</text>
<text x="161.8" y="28.1">10V</text>
<text x="178.4" y="29.8">31</text>
<text x="178.4" y="28.1">32</text>
<text x="178.4" y="26.3">33</text>
<text x="178.4" y="24.5">34</text>
<text x="86.8" y="35.2">2</text>
<text x="86.8" y="33.4">3R39</text>
<text x="86.8" y="31.6">4</text>
<text x="93.7" y="35.2">7</text>
<text x="93.7" y="33.4">6</text>
<text x="93.7" y="31.6">5</text>
<text x="158.3" y="35.2">GND</text>
<text x="178.4" y="35.2">28</text>
<text x="178.4" y="33.4">29</text>
<text x="178.4" y="31.6">30</text>
<text x="86.8" y="37">1</text>
<text x="86.8" y="40.5">3R40</text>
<text x="86.8" y="38.7">4</text>
<text x="93.7" y="37">8</text>
<text x="93.7" y="40.5">6</text>
<text x="93.7" y="38.7">5</text>
<text x="178.4" y="40.5">25</text>
<text x="178.4" y="38.7">26</text>
<text x="178.4" y="37">27</text>
<text x="86.8" y="44.1">1</text>
<text x="86.8" y="42.3">2</text>
<text x="86.8" y="47.6">3R41</text>
<text x="86.8" y="45.8">4</text>
<text x="93.7" y="44.1">8</text>
<text x="93.7" y="42.3">7</text>
<text x="93.7" y="47.6">6</text>
<text x="93.7" y="45.8">5</text>
<text x="178.4" y="47.6">21</text>
<text x="178.4" y="45.8">22</text>
<text x="178.4" y="44.1">23</text>
<text x="178.4" y="42.3">24</text>
<text x="86.8" y="51.2">1</text>
<text x="86.8" y="49.4">2</text>
<text x="93.7" y="51.2">8</text>
<text x="93.7" y="49.4">7</text>
<text x="178.4" y="53">18</text>
<text x="178.4" y="51.2">19</text>
<text x="178.4" y="49.4">20</text>
<text x="189.8" y="51.2">41</text>
<text x="189.8" y="53">42</text>
<text x="178.4" y="58.3">15</text>
<text x="178.4" y="56.5">16</text>
<text x="178.4" y="54.7">17</text>
<text x="193.8" y="58.3">GND</text>
<text x="106.7" y="63.6">50V</text>
<text x="158.1" y="64.4">GND</text>
<text x="178.4" y="65.4">11</text>
<text x="178.4" y="63.6">12</text>
<text x="178.4" y="61.8">13</text>
<text x="178.4" y="60.1">14</text>
<text x="104.9" y="69">GND</text>
<text x="178.4" y="67.2">10</text>
<text x="179.3" y="70.7">8</text>
<text x="179.3" y="69">9</text>
<text x="67.6" y="74.1">22R电阻靠近主控</text>
<text x="158.1" y="76.8">GND</text>
<text x="179.3" y="77.9">4</text>
<text x="179.3" y="76.1">5</text>
<text x="179.3" y="74.3">6</text>
<text x="179.3" y="72.5">7</text>
<text x="243.6" y="75">GND</text>
<text x="179.3" y="83.2">1</text>
<text x="179.3" y="81.4">2</text>
<text x="179.3" y="79.6">3</text>
<text x="101" y="127.6">1</text>
<text x="111.5" y="127.6">2</text>
<text x="30.3" y="136.4">22R电阻靠近主控</text>
<text x="97.8" y="134.8">10V</text>
<text x="122.7" y="134.8">10V</text>
<text x="129.8" y="134.8">10V</text>
<text x="213" y="134.7">6</text>
<text x="230.6" y="134.7">1</text>
<text x="239.5" y="134.7">A</text>
<text x="248.4" y="134.7">C</text>
<text x="94.3" y="140.1">GND</text>
<text x="119.2" y="141.9">GND</text>
<text x="188.5" y="141.9">10V</text>
<text x="195.6" y="141.9">10V</text>
<text x="213" y="141.9">4</text>
<text x="230.6" y="141.9">5</text>
<text x="259.6" y="141.9">50V</text>
<text x="266.7" y="141.9">50V</text>
<text x="273.9" y="141.9">50V</text>
<text x="47.7" y="147.2">1</text>
<text x="47.7" y="149">2</text>
<text x="185" y="149">GND</text>
<text x="213" y="149">2</text>
<text x="230.6" y="149">3</text>
<text x="270.3" y="149">GND</text>
<text x="47.7" y="150.7">3</text>
<text x="47.7" y="152.5">4</text>
<text x="47.7" y="154.3">5</text>
<text x="47.7" y="156.1">6</text>
<text x="47.7" y="157.9">7</text>
<text x="47.7" y="159.6">8</text>
<text x="47.7" y="161.4">9</text>
<text x="54.6" y="157.9">11</text>
<text x="54.6" y="156.1">12</text>
<text x="109.9" y="159.6">1</text>
<text x="109.9" y="156.1">1</text>
<text x="116.9" y="159.6">2</text>
<text x="116.9" y="156.1">2</text>
<text x="199.2" y="157.9">GND</text>
<text x="46.8" y="163.2">10</text>
<text x="109.9" y="163.2">1</text>
<text x="109.9" y="166.8">1</text>
<text x="116.9" y="163.2">2</text>
<text x="116.9" y="166.8">2</text>
<text x="40.9" y="170.3">GND</text>
<text x="60.5" y="170.3">GND</text>
<text x="254.3" y="168.6">GND</text>
<text x="228.2" y="195.1">Title</text>
<text x="248.8" y="196.5">IDO-EVB2D01-V1</text>
<text x="228.2" y="200.4">Size</text>
<text x="229.9" y="202.2">A3</text>
<text x="235.3" y="200.4">Document Number</text>
<text x="250.6" y="202.2">LCD/TP</text>
<text x="287.7" y="200.4">Rev</text>
<text x="228.2" y="205.7">Date:</text>
<text x="237.9" y="205.7">Tuesday, August 25, 2020</text>
<text x="263.7" y="205.7">Sheet</text>
<text x="272.6" y="205.9">8</text>
<text x="277.9" y="205.7">of</text>
<text x="283.3" y="205.9">12</text>
</g>
<g font-size="1.6" fill="#000080">
<text x="181.4" y="12.1">FPC05-PDW-40P</text>
<text x="92.5" y="18.8">22R</text>
<text x="142.3" y="19.2">F2</text>
<text x="151.2" y="19.2">FUSE_6V/0.5A</text>
<text x="92.5" y="26">22R</text>
<text x="161.8" y="24.5">C41</text>
<text x="161.8" y="26.3">1uF</text>
<text x="92.5" y="33.1">22R</text>
<text x="92.5" y="40.2">22R</text>
<text x="92.5" y="47.3">22R</text>
<text x="87.2" y="54.4">R42</text>
<text x="92.5" y="56.5">22R</text>
<text x="92.5" y="58.3">22R</text>
<text x="92.5" y="54.4">22R</text>
<text x="85.4" y="60.1">R45</text>
<text x="85.4" y="61.9">R46</text>
<text x="92.5" y="60.1">22R</text>
<text x="92.5" y="61.9">22R</text>
<text x="96.1" y="63.6">C42</text>
<text x="101.4" y="63.6">NC/6.8pF</text>
<text x="156.5" y="67.2">R47</text>
<text x="163.6" y="67.2">10K</text>
<text x="224.1" y="70.8">R49</text>
<text x="224.1" y="67.2">R48</text>
<text x="231.2" y="70.8">10K</text>
<text x="231.2" y="67.2">10K</text>
<text x="224.1" y="74.3">R50</text>
<text x="231.2" y="74.3">10K</text>
<text x="181.4" y="86.8">J5</text>
<text x="28.5" y="125.9">R51</text>
<text x="35.6" y="125.9">22R</text>
<text x="99.6" y="125.9">L5</text>
<text x="103.2" y="125.9">UPZ1608E101-3R0TF</text>
<text x="217" y="125.9">L6</text>
<text x="222.3" y="125.9">6.8uH/1.5A</text>
<text x="28.5" y="127.7">R52</text>
<text x="28.5" y="131.2">R53</text>
<text x="35.6" y="127.7">22R</text>
<text x="35.6" y="131.2">22R</text>
<text x="97.8" y="131.2">C43</text>
<text x="122.7" y="131.2">C44</text>
<text x="129.8" y="131.2">C45</text>
<text x="28.5" y="133">R54</text>
<text x="35.6" y="133">22R</text>
<text x="97.8" y="133">10uF</text>
<text x="122.7" y="133">1uF</text>
<text x="129.8" y="133">1uF</text>
<text x="172.5" y="133">F3</text>
<text x="176.1" y="133">FUSE_6V/2A</text>
<text x="215.2" y="133">U7</text>
<text x="240.1" y="133">D32</text>
<text x="245.4" y="133">SS34</text>
<text x="188.5" y="138.3">C47</text>
<text x="188.5" y="140.1">10uF</text>
<text x="195.6" y="138.3">C46</text>
<text x="195.6" y="140.1">10uF</text>
<text x="259.6" y="138.3">C48</text>
<text x="259.6" y="140.1">1uF</text>
<text x="266.7" y="138.3">C49</text>
<text x="266.7" y="140.1">1uF</text>
<text x="273.9" y="138.3">C50</text>
<text x="273.9" y="140.1">4.7uF</text>
<text x="49.8" y="145.4">J6</text>
<text x="202.7" y="147.2">R55</text>
<text x="202.7" y="149">100K</text>
<text x="94.3" y="150.8">R57</text>
<text x="94.3" y="152.5">10K</text>
<text x="99.6" y="150.8">R235</text>
<text x="99.6" y="152.5">10K</text>
<text x="104.9" y="150.8">R236</text>
<text x="104.9" y="152.5">10K</text>
<text x="215.2" y="152.5">SY7201ABC</text>
<text x="240.1" y="152.5">R58</text>
<text x="247.2" y="152.5">82K</text>
<text x="108.5" y="159.7">D20</text>
<text x="108.5" y="156.1">D19</text>
<text x="115.6" y="159.7">ES0402V014CT</text>
<text x="115.6" y="156.1">ES0402V014CT</text>
<text x="254.3" y="157.9">R59</text>
<text x="254.3" y="159.7">10R</text>
<text x="261.4" y="157.9">R60</text>
<text x="261.4" y="159.7">10R</text>
<text x="48" y="166.8">FPC05-PUW-10P</text>
<text x="108.5" y="163.2">D21</text>
<text x="108.5" y="166.8">D22</text>
<text x="115.6" y="163.2">ES0402V014CT</text>
<text x="115.6" y="166.8">ES0402V014CT</text>
</g>
<g font-size="1.6" fill="#004080">
<text x="216.1" y="135.8">VIN</text>
<text x="226.6" y="135.8">LX</text>
<text x="216.1" y="143">EN/PWM</text>
<text x="225.1" y="143">OVP</text>
<text x="216.1" y="150.1">GND</text>
<text x="226.5" y="150.1">FB</text>
</g>
<g font-size="1.3">
<text x="30.8" y="1.3">5</text>
<text x="88.9" y="1.3">4</text>
<text x="147" y="1.3">3</text>
<text x="205" y="1.3">2</text>
<text x="263.1" y="1.3">1</text>
<text x=".5" y="28.4">D</text>
<text x="292.6" y="28.4">D</text>
<text x=".5" y="79.5">C</text>
<text x="292.6" y="79.5">C</text>
<text x=".5" y="130.6">B</text>
<text x="292.6" y="130.6">B</text>
<text x=".5" y="181.7">A</text>
<text x="292.6" y="181.7">A</text>
<text x="30.8" y="207.4">5</text>
<text x="88.9" y="207.4">4</text>
<text x="147" y="207.4">3</text>
<text x="205" y="207.4">2</text>
<text x="263.1" y="207.4">1</text>
</g>
</svg>
